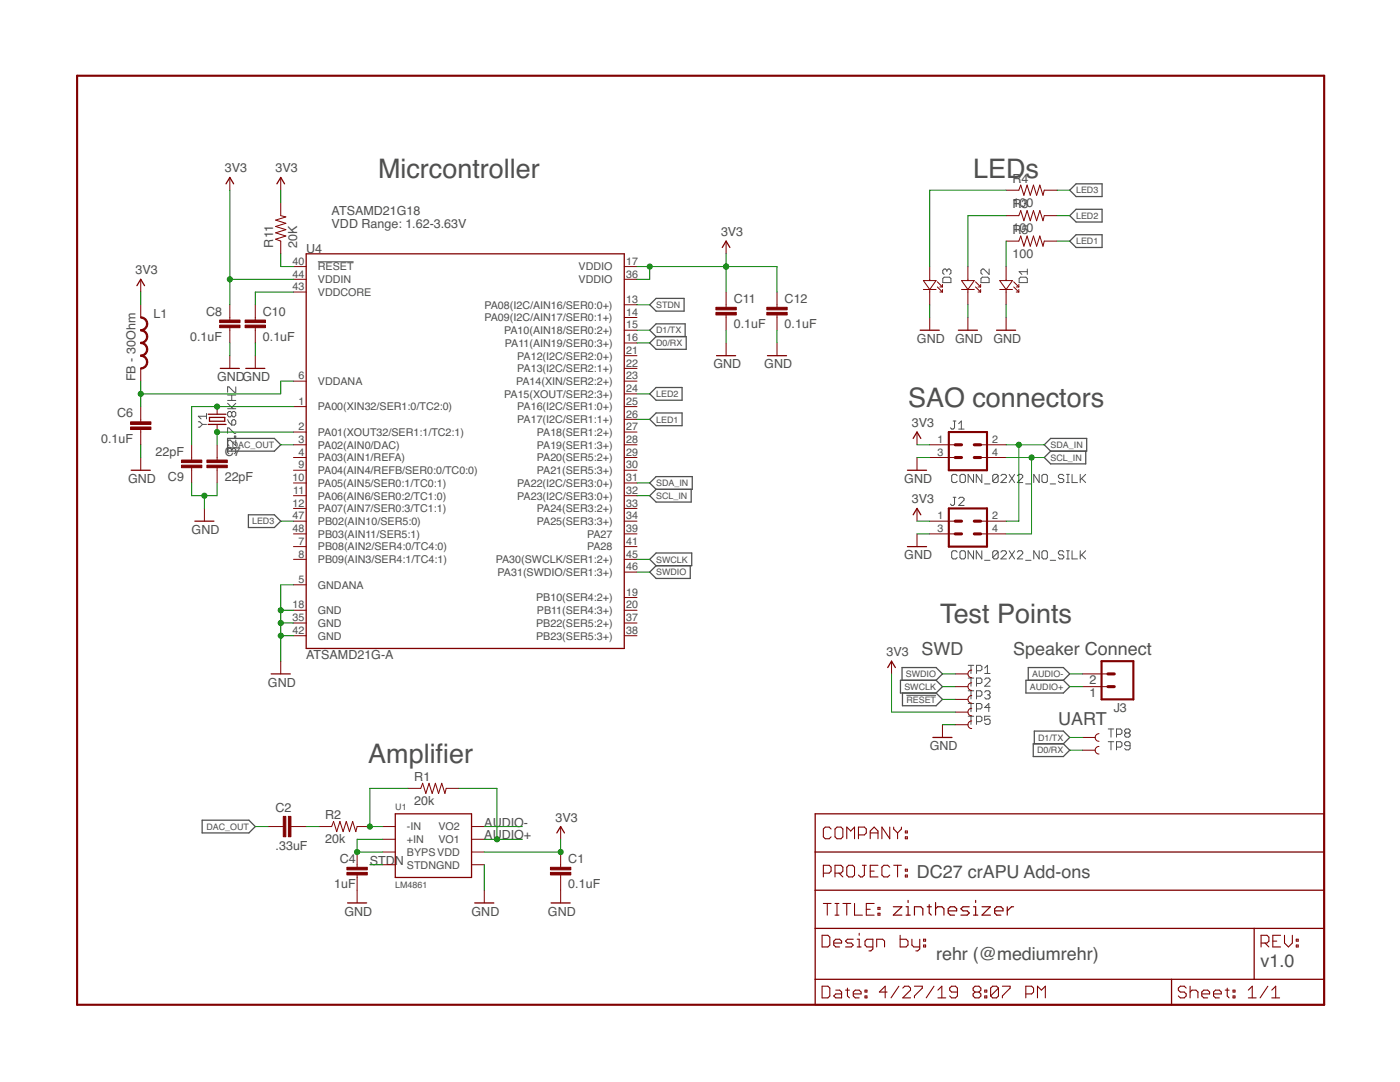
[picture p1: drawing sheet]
<svg xmlns="http://www.w3.org/2000/svg" width="279mm" height="216mm" viewBox="0 0 279 216" stroke-linecap="round" stroke-linejoin="round" font-family="sans-serif">
<g fill="none" stroke="#505050" stroke-width=".2">
<path d="M63.4 52.2h7.2M188.2 55.6l.2-.3h1.1l.3 .3v.8h-1.6zM189 54l-.3-.3h-.3l-.2 .3v.5l.2 .3M189 54l.3-.3h.2l.3 .3v.5l-.3 .3M189 54v.2M195.8 55.6l.2-.3h1.1l.3 .3v.8h-1.6zM197.4 53.7v1.1l-1.1-1.1h-.3l-.2 .3v.5l.2 .3M203.4 55.6l.3-.3h1l.3 .3v.8h-1.6zM205 53.7v1.1M205 54.2h-1.6l.5 .6M45.4 79.9h1.7M45.4 78.8h1.7"/>
<path d="M46.2 78.8v1.1M47.1 77.2v1.1h-.3l-1.1-1.1h-.3v1.1M39.6 84.2h.3l.5 .5M40.4 84.7l-.5 .5h-.3M40.4 84.7h.8M41.2 83.1h-1.6l.5 .5M41.2 82.5v1.1M45.4 86.5v-1.1h.3l1.1 1.1h.3M45.4 83.7l.3 .6 .5 .5M45.4 81.6h1.7M45.4 80.5l1.1 1.1M46.2 89.7l-.2-.2h-.3l-.3 .2v.6l.3 .3"/>
<path d="M46.2 82.4l-.2-.3h-.3l-.3 .3v.5l.3 .3h.3l.2-.3M46.2 89.7l.3-.2h.3l.3 .2v.6l-.3 .3M46.2 82.4v.5M46.2 84l.3-.3h.3l.3 .3v.6l-.3 .2h-.6zM46.2 89.7v.3M46.2 82.4l.3-.3h.3l.3 .3v.5l-.3 .3h-.3l-.3-.3M46.8 87h.3v.3h-.3zM47.1 87.8v1.1l-1.1-1.1h-.3l-.3 .3v.5l.3 .3M47.1 80.5l-.9 .8M190.2 84h.6M190.2 99.2h.6M190.5 84v1.4l-.3 .2h-.3l-.2-.2"/>
<path d="M190.5 99.2v1.4l-.3 .3h-.3l-.2-.3M191 94.9l-.2-.2h-.6l-.3 .2v1.1l.3 .3h.6l.2-.3M191.3 85.6h1.1M191.3 84.5l.6-.5v1.6M191.3 99.5l.3-.3h.5l.3 .3v.3l-1.1 1.1h1.1M191.9 94.7h.5l.3 .2v1.1l-.3 .3h-.5l-.3-.3v-1.1zM194.3 94.7v1.6l-1.1-1.6v1.6M195.9 94.7v1.6l-1.1-1.6v1.6M196.5 96.6h1.1M199.2 94.9l-.3-.2h-.5l-.3 .2v1.1M199.2 94.9v1.1l-.3 .3h-.5l-.3-.3M199.2 94.9l-1.1 1.1"/>
<path d="M199.7 94.9l.3-.2h.6l.3 .2v.3l-1.2 1.1h1.2M201.4 94.7l1.1 1.6M202.5 94.7l-1.1 1.6M203 94.9l.3-.2h.6l.2 .2v.3l-1.1 1.1h1.1M204.7 96.6h1.1M207.4 94.7v1.6l-1.1-1.6v1.6M208.2 94.7h.6l.2 .2v1.1l-.2 .3h-.6l-.3-.3v-1.1zM209.6 96.6h1.1M212.3 94.9l-.3-.2h-.5l-.3 .2v.3l.3 .3h.5l.3 .3v.2l-.3 .3h-.5l-.3-.3M212.9 94.7h.5M212.9 96.3h.5M213.1 94.7v1.6"/>
<path d="M214 94.7v1.6h1M215.6 94.7v1.6M215.9 95.5l.8 .8M216.7 94.7l-1.1 1.1M191 110.2l-.2-.3h-.6l-.3 .3v1.1l.3 .2h.6l.2-.2M191.9 109.9h.5l.3 .3v1.1l-.3 .2h-.5l-.3-.2v-1.1zM194.3 109.9v1.6l-1.1-1.6v1.6M195.9 109.9v1.6l-1.1-1.6v1.6M196.5 111.8h1.1M199.2 110.2l-.3-.3h-.5l-.3 .3v1.1M199.2 110.2v1.1l-.3 .2h-.5l-.3-.2M199.2 110.2l-1.1 1.1"/>
<path d="M199.7 110.2l.3-.3h.6l.3 .3v.2l-1.2 1.1h1.2M201.4 109.9l1.1 1.6M202.5 109.9l-1.1 1.6M203 110.2l.3-.3h.6l.2 .3v.2l-1.1 1.1h1.1M204.7 111.8h1.1M207.4 109.9v1.6l-1.1-1.6v1.6M208.2 109.9h.6l.2 .3v1.1l-.2 .2h-.6l-.3-.2v-1.1zM209.6 111.8h1.1M212.3 110.2l-.3-.3h-.5l-.3 .3v.2l.3 .3h.5l.3 .3v.3l-.3 .2h-.5l-.3-.2M212.9 109.9h.5M212.9 111.5h.5M213.1 109.9v1.6"/>
<path d="M214 109.9v1.6h1M215.6 109.9v1.6M215.9 110.7l.8 .8M216.7 109.9l-1.1 1.1M180.9 138.7h5.9M193.2 132.8h1.1M193.2 135.3h1.1M193.2 137.8h1.1M193.8 132.8v1.6M193.8 135.3v1.6M193.8 137.8v1.7M194.9 133.8h.8l.3-.2v-.6l-.3-.2h-.8v1.6"/>
<path d="M194.9 136.4h.8l.3-.3v-.5l-.3-.3h-.8v1.6M194.9 138.9h.8l.3-.3v-.5l-.3-.3h-.8v1.7M196.5 133.3l.6-.5v1.6M196.5 134.4h1.1M196.5 135.6l.3-.3h.5l.3 .3v.2l-1.1 1.1h1.1M196.5 138.1l.3-.3h.5l.3 .3v.3l-.3 .2M197.1 138.6h.2M197.3 138.6l.3 .3v.3l-.3 .3h-.5l-.3-.3M193.2 140.4h1.1M193.2 142.9h1.1M193.8 140.4v1.6M193.8 142.9v1.6"/>
<path d="M194.9 141.5h.8l.3-.3v-.5l-.3-.3h-.8v1.6M194.9 144h.8l.3-.3v-.5l-.3-.3h-.8v1.6M197.6 142.9h-1.1v.8l.6-.2h.2l.3 .2v.6l-.3 .2h-.5l-.3-.2M197.6 141.2h-1.1l.8-.8v1.6M221.2 145.5h1.1M221.2 148h1.1M221.7 145.5v1.6M221.7 148v1.6M222.8 146.5h.8l.3-.2v-.6l-.3-.2h-.8v1.6M222.8 149.1h.8l.3-.3v-.5l-.3-.3h-.8v1.6M224.7 146.3l-.2-.3v-.3l.2-.2h.6l.2 .2v.3l-.2 .3M224.7 146.3l-.2 .2v.3l.2 .3h.6l.2-.3v-.3l-.2-.2"/>
<path d="M224.7 146.3h.6M225.5 148.8h-.8l-.2-.3v-.2l.2-.3h.6l.2 .3v1.1l-.2 .2h-.6l-.2-.2"/>
</g>
<g fill="none" stroke="#505050" stroke-width=".25">
<path d="M213.5 38l1.3-1.3h5.1v2.5h-5.1zM213.5 48.1l1.3-1.3h5.1v2.6h-5.1zM213.5 43l1.3-1.2h5.1v2.5h-5.1zM129.7 60.8l1.2-1.3h5.6v2.6h-5.6zM129.7 78.6l1.2-1.3h5.2v2.6h-5.2zM130.9 67.2l-1.2-1.3 1.2-1.3h5.8v2.6M130.9 67.2h6v2.5h-6l-1.2-1.3zM45.4 87.5h9.4l1.2 1.3-1.2 1.2h-9.4zM129.7 96.4l1.2-1.3h7.3v2.5h-7.3zM129.7 83.7l1.2-1.3h5.2v2.5h-5.2zM130.9 97.6l-1.2 1.3 1.2 1.3h7v-2.6M208.4 88.8l1.3-1.3h7.2v2.5h-7.2z"/>
<path d="M209.7 90l-1.3 1.3 1.3 1.3h7v-2.6M49.6 102.7h5.2l1.2 1.3-1.2 1.3h-5.2zM129.7 111.6l1.2-1.3h7.1v2.6h-7.1zM130.9 112.9l-1.2 1.3 1.2 1.2h6.9v-2.5M180 135.7v-2.5h6.8l1.3 1.3-1.3 1.2M180.1 138.3v2.5h6.7l1.3-1.2-1.3-1.3M186.8 135.7h-7.1v2.6h7.1M186.8 135.7l1.3 1.3-1.3 1.3M204.7 135.7h7.5l1.3 1.3-1.3 1.3h-7.5zM205.2 135.7v-2.5h7l1.3 1.3-1.3 1.2M206.2 148.4h6l1.3 1.3-1.3 1.3h-6zM206.4 148.4v-2.5h5.8l1.3 1.3-1.3 1.2"/>
<path d="M40.3 163.7h9.4l1.2 1.2-1.2 1.3h-9.4z"/>
</g>
<g fill="none" stroke="#800000" stroke-width=".25">
<path d="M45.1 36.7l.8-1.3 .7 1.3M55.3 36.7l.7-1.3 .8 1.3M27.3 57l.8-1.3 .8 1.3M61.1 50.7h63.5v78.7h-63.5zM144.1 49.4l.8-1.3 .8 1.3M44 73.5h3.8M49 73.5h3.9M143 71h3.8M153.2 71h3.8M183.6 65.9h3.9M191.3 65.9h3.8M198.9 65.9h3.8"/>
<path d="M26.2 93.8h3.8M41.6 82.7h3.5M41.6 84.7h3.5M41.8 83.3h3.1v.8h-3.1zM181.1 93.8h3.8M182.2 87.5l.8-1.3 .8 1.3M38.9 104h3.8M181.1 109.1h3.8M182.2 102.7l.8-1.2 .8 1.2M54.1 134.5h3.8M177.2 133.2l.7-1.3 .8 1.3M186.2 147.2h3.8"/>
<path d="M78.9 162.4h15.2v12.7h-15.2zM111.1 166.2l.8-1.3 .7 1.3M162.7 162.4h101.6v38.1h-101.6zM162.7 170h101.6M162.7 177.6h101.6M69.4 180.2h3.8M94.7 180.2h3.9M110 180.2h3.8M162.7 185.3h101.6M162.7 195.4h101.6M233.8 195.4v5.1M250.3 185.3v10.1"/>
</g>
<g fill="none" stroke="#800000" stroke-width=".2">
<path d="M45.9 35.4v2.6M56 35.4v2.6M200.8 38h2.5l.4-1.1 .6 2.1 .7-2.1 .6 2.1 .6-2.1 .7 2.1 .6-2.1 .7 2.1 .2-1h2.5M28.1 55.7v2.6M56 40.5v2.5l1 .3-2 .6 2 .7-2 .6 2 .6-2 .7 2 .6-2 .6 1 .4v2.6M58.6 53.2h2.5M58.6 55.7h2.5M58.6 58.3h2.5M124.6 53.2h2.5M124.6 55.7h2.5M144.9 48.1v2.6M144.9 58.3v3"/>
<path d="M155.1 58.3v3M184.3 56h2.5l-1.3 1.8zM184.3 57.8h2.5M185.5 53.2v2.8M185.5 57.8v3M187.1 56.2l1 1.1M187.1 57.3l1 1M187.6 58.3h.5M187.6 57.3h.5M188.1 56.7v.6M188.1 57.8v.5M191.9 56h2.5l-1.2 1.8z"/>
<path d="M191.9 57.8h2.5M193.2 53.2v2.8M193.2 57.8v3M194.7 56.2l1 1.1M194.7 57.3l1 1M195.2 58.3h.5M195.2 57.3h.5M195.7 56.7v.6M195.7 57.8v.5M199.5 56h2.6l-1.3 1.8zM199.5 57.8h2.6M200.8 48.1h2.5l.4-1 .6 2 .7-2 .6 2 .6-2 .7 2 .6-2 .7 2 .2-1h2.5"/>
<path d="M200.8 53.2v2.8M200.8 57.8v3M200.8 43h2.5l.4-1 .6 2 .7-2 .6 2 .6-2 .7 2 .6-2 .7 2 .2-1h2.5M202.3 56.2l1 1.1M202.3 57.3l1 1M202.8 58.3h.5M202.8 57.3h.5M203.3 56.7v.6M203.3 57.8v.5M28.1 60.8v2.6M28.1 73.5v2.6M45.9 60.8v3.1"/>
<path d="M45.9 65.4v3M45.9 71v2.5M50.9 60.8v3.1M50.9 65.4v3M50.9 71v2.5M58.6 76.1h2.5M124.6 76.1h2.5M124.6 60.8h2.5M124.6 65.9h2.5M124.6 63.4h2.5M124.6 68.4h2.5M124.6 71h2.5"/>
<path d="M124.6 73.5h2.5M124.6 78.6h2.5M144.9 62.8v3.1M144.9 68.4v2.6M155.1 62.8v3.1M155.1 68.4v2.6M185.5 63.4v2.5M193.2 63.4v2.5M200.8 63.4v2.5M28.1 81.1v3.1M28.1 85.7v3.1M28.1 91.3v2.5"/>
<path d="M38.2 88.8v3M38.2 93.3v3.1M43.3 81.1v1.6M43.3 84.7v1.5M43.3 88.8v3M43.3 93.3v3.1M58.6 81.1h2.5M58.6 86.2h2.5M58.6 88.8h2.5M58.6 91.3h2.5M58.6 98.9h2.5M58.6 93.8h2.5"/>
<path d="M58.6 96.4h2.5M124.6 81.1h2.5M124.6 86.2h2.5M124.6 88.8h2.5M124.6 91.3h2.5M124.6 98.9h2.5M124.6 93.8h2.5M124.6 96.4h2.5M124.6 83.7h2.5M183 86.2v2.6M183 91.3v2.5M185.5 88.8h5.1"/>
<path d="M185.5 91.3h5.1M195.7 88.8h5.1M195.7 91.3h5.1M40.8 101.5v2.5M58.6 116.7h2.5M58.6 109.1h2.5M58.6 111.6h2.5M58.6 101.5h2.5M58.6 104h2.5M58.6 106.5h2.5M124.6 109.1h2.5M124.6 111.6h2.5"/>
<path d="M124.6 101.5h2.5M124.6 119.2h2.5M124.6 104h2.5M124.6 106.5h2.5M124.6 114.2h2.5M183 101.5v2.5M183 106.5v2.6M185.5 104h5.1M185.5 106.5h5.1M195.7 104h5.1M195.7 106.5h5.1M56 131.9v2.6"/>
<path d="M58.6 121.8h2.5M58.6 124.3h2.5M58.6 126.9h2.5M124.6 121.8h2.5M124.6 124.3h2.5M124.6 126.9h2.5M177.9 131.9v2.6M190.6 134.5h2.6M190.6 137h2.6M190.6 139.6h2.6M193.9 133.7a.76 .76 0 0 0-.7 .8 .76 .76 0 0 0 .7 .7M193.9 136.2a.76 .76 0 0 0-.7 .8 .76 .76 0 0 0 .7 .8"/>
<path d="M193.9 138.8a.76 .76 0 0 0-.7 .8 .76 .76 0 0 0 .7 .7M216 134.5h5.1M216 137h5.1M81.4 157.3h2.6l.3-1 .7 2 .6-2 .7 2 .6-2 .6 2 .7-2 .6 2 .2-1h2.6M188.1 144.6v2.6M190.6 142.1h2.6M190.6 144.6h2.6M193.9 141.3a.75 .75 0 0 0-.7 .8 .75 .75 0 0 0 .7 .7M193.9 143.8a.76 .76 0 0 0-.7 .8 .76 .76 0 0 0 .7 .8M216 147.2h2.6M216 149.7h2.6M219.3 146.4a.76 .76 0 0 0-.7 .8 .76 .76 0 0 0 .7 .7"/>
<path d="M219.3 148.9a.76 .76 0 0 0-.7 .8 .76 .76 0 0 0 .7 .8M53.5 164.9h3M58.1 164.9h3M63.6 164.9h2.6l.4-1 .6 2 .6-2 .7 2 .6-2 .6 2 .7-2 .6 2 .3-1h2.5M71.3 170v3.1M71.3 174.6v5.6M76.3 172.6h2.6M76.3 170h2.6M76.3 167.5h2.6M76.3 164.9h2.6M94.1 172.6h2.5M94.1 170h2.5"/>
<path d="M94.1 167.5h2.5M94.1 164.9h2.5M96.6 177.6v2.6M111.9 164.9v2.6M111.9 170v3.1M111.9 174.6v5.6"/>
</g>
<g fill="#800000" stroke="#800000" stroke-width=".2">
<path d="M109.9 174.1h4v.5h-4z"/>
<path d="M109.9 173.1h4v.5h-4z"/>
<path d="M56.5 162.9h.5v4.1h-.5z"/>
<path d="M57.6 162.9h.5v4.1h-.5z"/>
<path d="M69.2 174.1h4.1v.5h-4.1z"/>
<path d="M69.2 173.1h4.1v.5h-4.1z"/>
<path d="M43.8 64.9h4.1v.5h-4.1z"/>
<path d="M43.8 63.9h4.1v.5h-4.1z"/>
<path d="M48.9 64.9h4.1v.5h-4.1z"/>
<path d="M48.9 63.9h4.1v.5h-4.1z"/>
<path d="M26.1 85.2h4v.5h-4z"/>
<path d="M26.1 84.2h4v.5h-4z"/>
<path d="M142.9 62.3h4v.5h-4z"/>
<path d="M142.9 61.3h4v.5h-4z"/>
<path d="M36.2 91.8h4.1v.5h-4.1z"/>
<path d="M36.2 92.8h4.1v.5h-4.1z"/>
<path d="M41.3 92.8h4.1v.5h-4.1z"/>
<path d="M41.3 91.8h4.1v.5h-4.1z"/>
<path d="M153 62.3h4.1v.5h-4.1z"/>
<path d="M153 61.3h4.1v.5h-4.1z"/>
</g>
<g fill="#800000" stroke="#800000" stroke-width=".2">
<path d="M28.1 63.2a1.37 1.37 0 0 1 1.4 1.4h-.3l-.2-.7-.4-.3-.5-.1z" fill-rule="evenodd"/>
<path d="M28.1 65.8l.7-.3 .3-.4 .1-.5h.3a1.37 1.37 0 0 1-1.4 1.4z" fill-rule="evenodd"/>
<path d="M28.1 65.8a1.37 1.37 0 0 1 1.4 1.4h-.3l-.1-.5-.3-.4-.7-.3z" fill-rule="evenodd"/>
<path d="M28.1 68.3l.7-.2 .3-.4 .1-.5h.3a1.37 1.37 0 0 1-1.4 1.4z" fill-rule="evenodd"/>
<path d="M28.1 68.3a1.37 1.37 0 0 1 1.4 1.4h-.3l-.1-.5-.3-.4-.7-.2z" fill-rule="evenodd"/>
<path d="M28.1 70.8l.7-.2 .3-.4 .1-.5h.3a1.37 1.37 0 0 1-1.4 1.4z" fill-rule="evenodd"/>
<path d="M28.1 70.8a1.37 1.37 0 0 1 1.4 1.4h-.3l-.1-.4-.3-.4-.7-.3z" fill-rule="evenodd"/>
<path d="M28.1 73.4l.7-.3 .3-.4 .1-.5h.3a1.37 1.37 0 0 1-1.4 1.4z" fill-rule="evenodd"/>
</g>
<path d="M190.6 91.3h1.3M190.6 88.8h1.3M194.4 91.3h1.3M194.4 88.8h1.3M190.6 106.5h1.3M190.6 104h1.3M194.4 106.5h1.3M194.4 104h1.3M221.1 137h1.3M221.1 134.5h1.3" fill="none" stroke="#800000" stroke-width=".61"/>
<path d="M15.4 15.1h248.9v185.4h-248.9zM189.4 86.2h7.6v7.6h-7.6zM189.4 101.5h7.6v7.6h-7.6zM219.8 131.9h6.4v7.7h-6.4z" fill="none" stroke="#800000" stroke-width=".42"/>
<g fill="none" stroke="#800000" stroke-width=".21">
<path d="M164.3 174.2h1.2l.4-.4v-.8l-.4-.3h-1.2v2.3M165.9 165.4l-.4-.4h-.8l-.4 .4v1.6l.4 .4h.8l.4-.4M166.6 174.2h1.2l.4-.4v-.8l-.4-.3h-1.2v2.3M166.6 165.4l.4-.4h.8l.4 .4v1.6l-.4 .4h-.8l-.4-.4zM167.4 174.2l.8 .8M169 167.4v-2.4l.8 .8 .7-.8v2.4M169.4 172.7h.8l.3 .3v1.6l-.3 .4h-.8l-.4-.4v-1.6zM171.3 166.6h1.2l.4-.4v-.8l-.4-.4h-1.2v2.4M172.1 172.7h.8M172.5 172.7v1.9l-.4 .4h-.4l-.4-.4M173.7 167.4v-1.6l.8-.8 .7 .8v1.6M173.7 173.8h.8"/>
<path d="M173.7 166.2h1.5M175.2 172.7h-1.5v2.3h1.5M177.6 173l-.4-.3h-.8l-.4 .3v1.6l.4 .4h.8l.4-.4M177.6 165v2.4l-1.6-2.4v2.4M178.4 172.7h1.5M178.4 165v.4l.7 .8M179.1 166.2v1.2M179.1 172.7v2.3M179.9 165v.4l-.8 .8M180.7 174.6h.4v.4h-.4zM180.7 173.4h.4v.4h-.4zM180.7 165.8h.4v.4h-.4z"/>
<path d="M180.7 167h.4v.4h-.4zM164.1 186.6h1.1l.4 .4v1.6l-.4 .4h-1.1zM164.1 196.8h1.1l.4 .4v1.5l-.4 .4h-1.1zM164.3 180.3h1.6M165.1 180.3v2.3M166.4 188.2h1.6v-.4l-.4-.4h-.8l-.4 .4v.8l.4 .4h.8M166.6 180.3h.8M166.6 182.6h.8M166.8 197.6h.8l.4 .4v1.1h-1.2l-.4-.4 .4-.4h1.2M167 180.3v2.3M168.2 180.3h1.6M168.7 197.6h.8"/>
<path d="M169 180.3v2.3M169.1 197.2v1.5l.4 .4M170.3 198.3h1.6v-.3l-.4-.4h-.8l-.4 .4v.7l.4 .4h.8M170.3 187.4h-1.2l-.4 .4 .4 .4h.8l.4 .4-.4 .4h-1.2M170.5 180.3v2.3h1.6M171.1 189h.8M171.1 187.4h.4v1.6M171.5 186.2v.4M172.6 198.7h.4v.4h-.4zM172.6 197.6h.4v.4h-.4zM172.9 181.4h.8M174.2 189h-1.2l-.4-.4v-.8l.4-.4h1.2v2l-.4 .3h-.4"/>
<path d="M174.5 180.3h-1.6v2.3h1.6M175 189v-1.6h1.1l.4 .4v1.2M175.2 182.2h.4v.4h-.4zM175.2 181.1h.4v.3h-.4zM177 198h-1.5l1.2-1.2v2.3M179.4 196.8l-1.6 2.3M179.6 186.6v2.4h1.2l.4-.4v-.8l-.4-.4h-1.2M180.2 197.2l.4-.4h.7l.4 .4v.4l-1.5 1.5h1.5M182 187.4v1.2l.4 .4h1.2M182.5 196.8h1.6v.4l-1.6 1.5v.4M183.6 187.4v2l-.4 .3h-.4M184.3 188.6h.4v.4h-.4z"/>
<path d="M184.3 187.4h.4v.4h-.4zM186.4 196.8l-1.6 2.3M187.2 199.1h1.5M187.2 197.6l.8-.8v2.3M191.1 198h-1.2l-.4-.4v-.4l.4-.4h.8l.4 .4v1.5l-.4 .4h-.8l-.4-.4M194.6 198l-.4 .3v.4l.4 .4h.8l.3-.4v-.4l-.3-.3M194.6 198l-.4-.4v-.4l.4-.4h.8l.3 .4v.4l-.3 .4M194.6 198h.8M196.5 198.7h.4v.4h-.4zM196.5 197.6h.4v.4h-.4zM199.3 197.2v1.5l-.4 .4h-.8l-.4-.4M199.3 197.2l-.4-.4h-.8l-.4 .4v1.5"/>
<path d="M199.3 197.2l-1.6 1.5M200 196.8h1.6v.4l-1.6 1.5v.4M204.7 198.3h1.2l.4-.3v-.8l-.4-.4h-1.2v2.3M207.1 199.1v-2.3l.7 .8 .8-.8v2.3M236.7 197.2l-.4-.4h-.7l-.4 .4v.4l.4 .4h.7l.4 .3v.4l-.4 .4h-.7l-.4-.4M237.5 198l.4-.4h.8l.4 .4v1.1M237.5 196.8v2.3M239.8 198.3h1.6v-.3l-.4-.4h-.8l-.4 .4v.7l.4 .4h.8M242.2 198.3h1.5v-.3l-.3-.4h-.8l-.4 .4v.7l.4 .4h.8M244.5 197.6h.8M244.9 197.2v1.5l.4 .4M246.1 198.7h.4v.4h-.4z"/>
<path d="M246.1 197.6h.4v.4h-.4zM249.1 199.1h1.6M249.1 197.6l.8-.8v2.3M251.7 188.2h1.2l.3-.4v-.8l-.3-.4h-1.2v2.4M252.5 188.2l.7 .8M253 196.8l-1.5 2.3M253.8 199.1h1.6M253.8 197.6l.8-.8v2.3M254 187.8h.8M255.6 186.6h-1.6v2.4h1.6M256.3 186.6v1.6l.8 .8 .8-.8v-1.6M258.7 188.6h.4v.4h-.4z"/>
<path d="M258.7 187.4h.4v.4h-.4z"/>
</g>
<g fill="none" stroke="#800000" stroke-width=".23">
<path d="M181.2 179.7v.4M194.7 179.7v.4M178.3 180.9h1.7l-1.7 1.7h1.7M180.8 180.9h.4v1.7M180.8 182.6h.9M182.5 182.6v-1.7h1.3l.4 .4v1.3M185 180.9h.9M185.4 180.5v1.7l.5 .4M186.7 181.3l.4-.4h.9l.4 .4v1.3M186.7 180.1v2.5M189.2 181.8h1.7v-.5l-.4-.4h-.8l-.5 .4v.9l.5 .4h.8M193.4 180.9h-1.2l-.4 .4 .4 .5h.8l.4 .4-.4 .4h-1.2"/>
<path d="M194.3 180.9h.4v1.7M194.3 182.6h.8M196 180.9h1.7l-1.7 1.7h1.7M198.5 181.8h1.7v-.5l-.5-.4h-.8l-.4 .4v.9l.4 .4h.8M201 180.9v1.7M202.3 180.9h-.4l-.9 .9"/>
</g>
<g fill="none" stroke="#008000" stroke-width=".2">
<path d="M45.9 38v22.8M56 38v2.5M200.8 38h-15.3v15.2M210.9 38h2.6M28.1 58.3v2.5M45.9 55.7h12.7M56 50.7v2.5h2.6M58.6 58.3h-7.7v2.5M127.1 53.2h28v5.1M129.7 53.2v2.5h-2.6M144.9 50.7v7.6M200.8 48.1v5.1"/>
<path d="M200.8 43h-7.6v10.2M210.9 48.1h2.6M210.9 43h2.6M28.1 76.1v5M45.9 68.4v2.6M50.9 68.4v2.6M58.6 76.1h-2.6v2.5h-27.9M127.1 60.8h2.6M127.1 78.6h2.6M127.1 65.9h2.6M127.1 68.4h2.6M144.9 65.9v2.5"/>
<path d="M155.1 65.9v2.5M185.5 60.8v2.6M193.2 60.8v2.6M200.8 60.8v2.6M28.1 88.8v2.5M38.2 96.4v2.5h5.1v-2.5M40.8 98.9v2.6M56 88.8h2.6M58.6 86.2h-15.3v2.6M58.6 81.1h-20.4v7.7M127.1 98.9h2.6M127.1 96.4h2.6"/>
<path d="M127.1 83.7h2.6M183 91.3h2.5M183 88.8h2.5M200.8 91.3h7.6M200.8 88.8h7.6M203.3 88.8v15.2h-2.5M205.9 91.3v15.2h-5.1M56 104h2.6M58.6 116.7h-2.6v15.2M127.1 111.6h2.6M127.1 114.2h2.6M183 106.5h2.5"/>
<path d="M183 104h2.5M56 126.9h2.6M56 124.3h2.6M56 121.8h2.6M177.9 134.5v7.6h12.7M188.1 137h2.5M188.1 134.5h2.5M188.1 139.6h2.5M213.5 137h2.5M213.5 134.5h2.5M81.4 157.3h-7.6v7.6h2.5M91.6 157.3h7.6v10.2"/>
<path d="M188.1 144.6h2.5M213.5 147.2h2.5M213.5 149.7h2.5M50.9 164.9h2.6M61.1 164.9h2.5M73.8 172.6h2.5M76.3 167.5h-5v2.5h5M96.6 172.6v5M96.6 167.5h7.7M96.6 164.9h7.7M111.9 167.5v2.5h-15.3"/>
</g>
<g fill="#008000" stroke="#008000" stroke-width=".2">
<circle cx="56" cy="126.9" r=".51"/>
<circle cx="56" cy="124.3" r=".51"/>
<circle cx="56" cy="121.8" r=".51"/>
<circle cx="40.8" cy="98.9" r=".51"/>
<circle cx="99.2" cy="167.5" r=".51"/>
<circle cx="73.8" cy="164.9" r=".51"/>
<circle cx="71.3" cy="170" r=".51"/>
<circle cx="45.9" cy="55.7" r=".51"/>
<circle cx="144.9" cy="53.2" r=".51"/>
<circle cx="129.7" cy="53.2" r=".51"/>
<circle cx="111.9" cy="170" r=".51"/>
<circle cx="28.1" cy="78.6" r=".51"/>
<circle cx="203.3" cy="88.8" r=".51"/>
<circle cx="205.9" cy="91.3" r=".51"/>
<circle cx="43.3" cy="81.1" r=".51"/>
<circle cx="43.3" cy="86.2" r=".51"/>
</g>
<g font-size="5.4" fill="#505050">
<text x="75.4" y="35.4">Micrcontroller</text>
<text x="194.2" y="35.4">LEDs</text>
<text x="181.2" y="81.1">SAO connectors</text>
<text x="187.6" y="124.3">Test Points</text>
<text x="73.5" y="152.2">Amplifer</text>
<text x="86.9" y="152.2">i</text>
</g>
<g font-size="3.6" fill="#505050">
<text x="183.9" y="130.7">SWD</text>
<text x="202.2" y="130.7">Speaker Connect</text>
<text x="211.2" y="144.6">UART</text>
<text x="183" y="175.1">DC27 crAPU Add-ons</text>
<text x="186.8" y="191.6">rehr (@mediumrehr)</text>
<text x="251.6" y="192.9">v1.0</text>
</g>
<g font-size="2.5" fill="#505050">
<text x="44.8" y="34.4">3V3</text>
<text x="55" y="34.4">3V3</text>
<text x="202.1" y="41.3">100</text>
<text x="202.1" y="41.5">R3</text>
<text x="202.1" y="36.5">R4</text>
<text x="66.2" y="42.9">ATSAMD21G18</text>
<text x="66.2" y="45.6">VDD Range: 1.62-3.63V</text>
<text x="143.9" y="47.1">3V3</text>
<text x="202.1" y="46.3">100</text>
<text x="202.1" y="46.6">R5</text>
<text x="54.5" y="49.4" transform="rotate(-90 54.5 49.4)">R11</text>
<text x="59.3" y="49.4" transform="rotate(-90 59.3 49.4)">20K</text>
<text x="61.1" y="50.4">U4</text>
<text x="202.1" y="51.4">100</text>
<text x="27.1" y="54.7">3V3</text>
<text x="30.6" y="63.4">L1</text>
<text x="41.1" y="63">C8</text>
<text x="52.5" y="63">C10</text>
<text x="146.4" y="65.5">0.1uF</text>
<text x="146.4" y="60.4">C11</text>
<text x="156.6" y="65.5">0.1uF</text>
<text x="156.6" y="60.4">C12</text>
<text x="37.9" y="68.1">0.1uF</text>
<text x="52.5" y="68.1">0.1uF</text>
<text x="183" y="68.4">GND</text>
<text x="190.6" y="68.4">GND</text>
<text x="198.2" y="68.4">GND</text>
<text x="27.1" y="76.1" transform="rotate(-90 27.1 76.1)">FB - 30Ohm</text>
<text x="43.3" y="76.1">GNDGND</text>
<text x="142.4" y="73.5">GND</text>
<text x="152.5" y="73.5">GND</text>
<text x="23.4" y="83.3">C6</text>
<text x="20.2" y="88.4">0.1uF</text>
<text x="182" y="85.2">3V3</text>
<text x="31" y="90.9">22pF</text>
<text x="33.5" y="96">C9</text>
<text x="44.8" y="96">22pF</text>
<text x="44.8" y="90.9">C7</text>
<text x="25.5" y="96.4">GND</text>
<text x="180.5" y="96.4">GND</text>
<text x="182" y="100.4">3V3</text>
<text x="38.2" y="106.5">GND</text>
<text x="180.5" y="111.6">GND</text>
<text x="61.1" y="131.4">ATSAMD21G-A</text>
<text x="176.9" y="130.9">3V3</text>
<text x="53.5" y="137">GND</text>
<text x="217.4" y="136.5">2</text>
<text x="217.4" y="139">1</text>
<text x="222.3" y="142.1">J3</text>
<text x="185.5" y="149.7">GND</text>
<text x="82.7" y="155.8">R1</text>
<text x="82.7" y="160.6">20k</text>
<text x="55" y="162">C2</text>
<text x="64.9" y="163.4">R2</text>
<text x="96.7" y="167.5">AUDIO+</text>
<text x="96.7" y="164.9">AUDIO-</text>
<text x="110.9" y="163.9">3V3</text>
<text x="55" y="169.6">.33uF</text>
<text x="64.9" y="168.2">20k</text>
<text x="67.8" y="172.2">C4</text>
<text x="73.8" y="172.6">STDN</text>
<text x="113.4" y="172.2">C1</text>
<text x="66.7" y="177.3">1uF</text>
<text x="113.4" y="177.3">0.1uF</text>
<text x="68.7" y="182.7">GND</text>
<text x="94.1" y="182.7">GND</text>
<text x="109.4" y="182.7">GND</text>
</g>
<g font-size="2.1" fill="#505050">
<text x="58.4" y="52.8">40</text>
<text x="63.4" y="54">RESET</text>
<text x="115.5" y="54">VDDIO</text>
<text x="124.9" y="52.8">17</text>
<text x="58.4" y="57.9">43</text>
<text x="58.4" y="55.4">44</text>
<text x="63.4" y="59">VDDCORE</text>
<text x="63.4" y="56.5">VDDIN</text>
<text x="115.5" y="56.5">VDDIO</text>
<text x="124.9" y="55.4">36</text>
<text x="96.7" y="61.6">PA08(I2C/AIN16/SER0:0+)</text>
<text x="96.7" y="64.1">PA09(I2C/AIN17/SER0:1+)</text>
<text x="124.9" y="60.5">13</text>
<text x="124.9" y="65.5">15</text>
<text x="124.9" y="63">14</text>
<text x="100.6" y="66.7">PA10(AIN18/SER0:2+)</text>
<text x="100.8" y="69.2">PA11(AIN19/SER0:3+)</text>
<text x="103.2" y="71.7">PA12(I2C/SER2:0+)</text>
<text x="124.9" y="68.1">16</text>
<text x="124.9" y="70.6">21</text>
<text x="59.6" y="75.7">6</text>
<text x="63.4" y="76.8">VDDANA</text>
<text x="103" y="76.8">PA14(XIN/SER2:2+)</text>
<text x="103.2" y="74.3">PA13(I2C/SER2:1+)</text>
<text x="124.9" y="73.2">22</text>
<text x="124.9" y="75.7">23</text>
<text x="59.6" y="80.8">1</text>
<text x="63.4" y="81.9">PA00(XIN32/SER1:0/TC2:0)</text>
<text x="100.6" y="79.4">PA15(XOUT/SER2:3+)</text>
<text x="103.2" y="81.9">PA16(I2C/SER1:0+)</text>
<text x="124.9" y="78.2">24</text>
<text x="124.9" y="80.8">25</text>
<text x="124.9" y="83.3">26</text>
<text x="59.6" y="85.9">2</text>
<text x="59.6" y="88.4">3</text>
<text x="63.4" y="87">PA01(XOUT32/SER1:1/TC2:1)</text>
<text x="63.4" y="89.5">PA02(AIN0/DAC)</text>
<text x="103.2" y="84.4">PA17(I2C/SER1:1+)</text>
<text x="107.1" y="87">PA18(SER1:2+)</text>
<text x="107.1" y="89.5">PA19(SER1:3+)</text>
<text x="124.9" y="85.9">27</text>
<text x="124.9" y="88.4">28</text>
<text x="187.1" y="88.4">1</text>
<text x="198" y="88.4">2</text>
<text x="59.6" y="90.9">4</text>
<text x="59.6" y="93.5">9</text>
<text x="63.4" y="92.1">PA03(AIN1/REFA)</text>
<text x="63.4" y="94.6">PA04(AIN4/REFB/SER0:0/TC0:0)</text>
<text x="107.1" y="92.1">PA20(SER5:2+)</text>
<text x="107.1" y="94.6">PA21(SER5:3+)</text>
<text x="124.9" y="90.9">29</text>
<text x="124.9" y="93.5">30</text>
<text x="187.1" y="90.9">3</text>
<text x="198" y="90.9">4</text>
<text x="58.4" y="96">10</text>
<text x="58.4" y="101.1">12</text>
<text x="58.5" y="98.6">11</text>
<text x="63.4" y="99.7">PA06(AIN6/SER0:2/TC1:0)</text>
<text x="63.4" y="97.1">PA05(AIN5/SER0:1/TC0:1)</text>
<text x="103.2" y="97.1">PA22(I2C/SER3:0+)</text>
<text x="103.2" y="99.7">PA23(I2C/SER3:0+)</text>
<text x="124.9" y="96">31</text>
<text x="124.9" y="98.6">32</text>
<text x="124.9" y="101.1">33</text>
<text x="58.4" y="103.6">47</text>
<text x="58.4" y="106.2">48</text>
<text x="63.4" y="102.2">PA07(AIN7/SER0:3/TC1:1)</text>
<text x="63.4" y="104.8">PB02(AIN10/SER5:0)</text>
<text x="63.4" y="107.3">PB03(AIN11/SER5:1)</text>
<text x="107.1" y="102.2">PA24(SER3:2+)</text>
<text x="107.1" y="104.8">PA25(SER3:3+)</text>
<text x="117.2" y="107.3">PA27</text>
<text x="124.9" y="103.6">34</text>
<text x="124.9" y="106.2">39</text>
<text x="187.1" y="103.6">1</text>
<text x="187.1" y="106.2">3</text>
<text x="198" y="106.2">4</text>
<text x="198" y="103.6">2</text>
<text x="59.6" y="108.7">7</text>
<text x="59.6" y="111.3">8</text>
<text x="63.4" y="109.8">PB08(AIN2/SER4:0/TC4:0)</text>
<text x="63.4" y="112.4">PB09(AIN3/SER4:1/TC4:1)</text>
<text x="99" y="112.4">PA30(SWCLK/SER1:2+)</text>
<text x="117.2" y="109.8">PA28</text>
<text x="124.9" y="108.7">41</text>
<text x="124.9" y="111.3">45</text>
<text x="124.9" y="113.8">46</text>
<text x="59.6" y="116.3">5</text>
<text x="63.4" y="117.4">GNDANA</text>
<text x="99.3" y="114.9">PA31(SWDIO/SER1:3+)</text>
<text x="107" y="120">PB10(SER4:2+)</text>
<text x="124.9" y="118.9">19</text>
<text x="58.4" y="121.4">18</text>
<text x="58.4" y="123.9">35</text>
<text x="63.4" y="122.5">GND</text>
<text x="63.4" y="125.1">GND</text>
<text x="107" y="125.1">PB22(SER5:2+)</text>
<text x="107.1" y="122.5">PB11(SER4:3+)</text>
<text x="124.9" y="121.4">20</text>
<text x="124.9" y="123.9">37</text>
<text x="58.4" y="126.5">42</text>
<text x="63.4" y="127.6">GND</text>
<text x="107" y="127.6">PB23(SER5:3+)</text>
<text x="124.9" y="126.5">38</text>
<text x="81.2" y="165.7">-IN</text>
<text x="87.5" y="165.7">VO2</text>
<text x="81.2" y="173.3">STDNGND</text>
<text x="81.2" y="170.8">BYPS VDD</text>
<text x="81.2" y="168.2">+IN</text>
<text x="87.5" y="168.2">VO1</text>
</g>
<g font-size="1.8" fill="#505050">
<text x="214.8" y="38.6">LED3</text>
<text x="214.8" y="43.7">LED2</text>
<text x="214.8" y="48.8">LED1</text>
<text x="130.9" y="61.5">STDN</text>
<text x="130.9" y="66.5">D1/TX</text>
<text x="130.9" y="69.1">D0/RX</text>
<text x="130.9" y="79.2">LED2</text>
<text x="46.3" y="89.4">DAC_OUT</text>
<text x="130.9" y="84.3">LED1</text>
<text x="209.7" y="89.4">SDA_IN</text>
<text x="209.7" y="91.9">SCL_IN</text>
<text x="130.9" y="97">SDA_IN</text>
<text x="130.9" y="99.5">SCL_IN</text>
<text x="50.3" y="104.6">LED3</text>
<text x="130.9" y="112.2">SWCLK</text>
<text x="130.9" y="114.8">SWDIO</text>
<text x="180.5" y="137.6">SWCLK</text>
<text x="180.8" y="135.1">SWDIO</text>
<text x="205.5" y="137.6">AUDIO+</text>
<text x="206" y="135.1">AUDIO-</text>
<text x="180.9" y="140.2">RESET</text>
<text x="207.2" y="147.8">D1/TX</text>
<text x="207" y="150.3">D0/RX</text>
<text x="78.9" y="161.6">U1</text>
<text x="41.2" y="165.6">DAC_OUT</text>
<text x="78.9" y="177.1">LM4861</text>
</g>
</svg>
